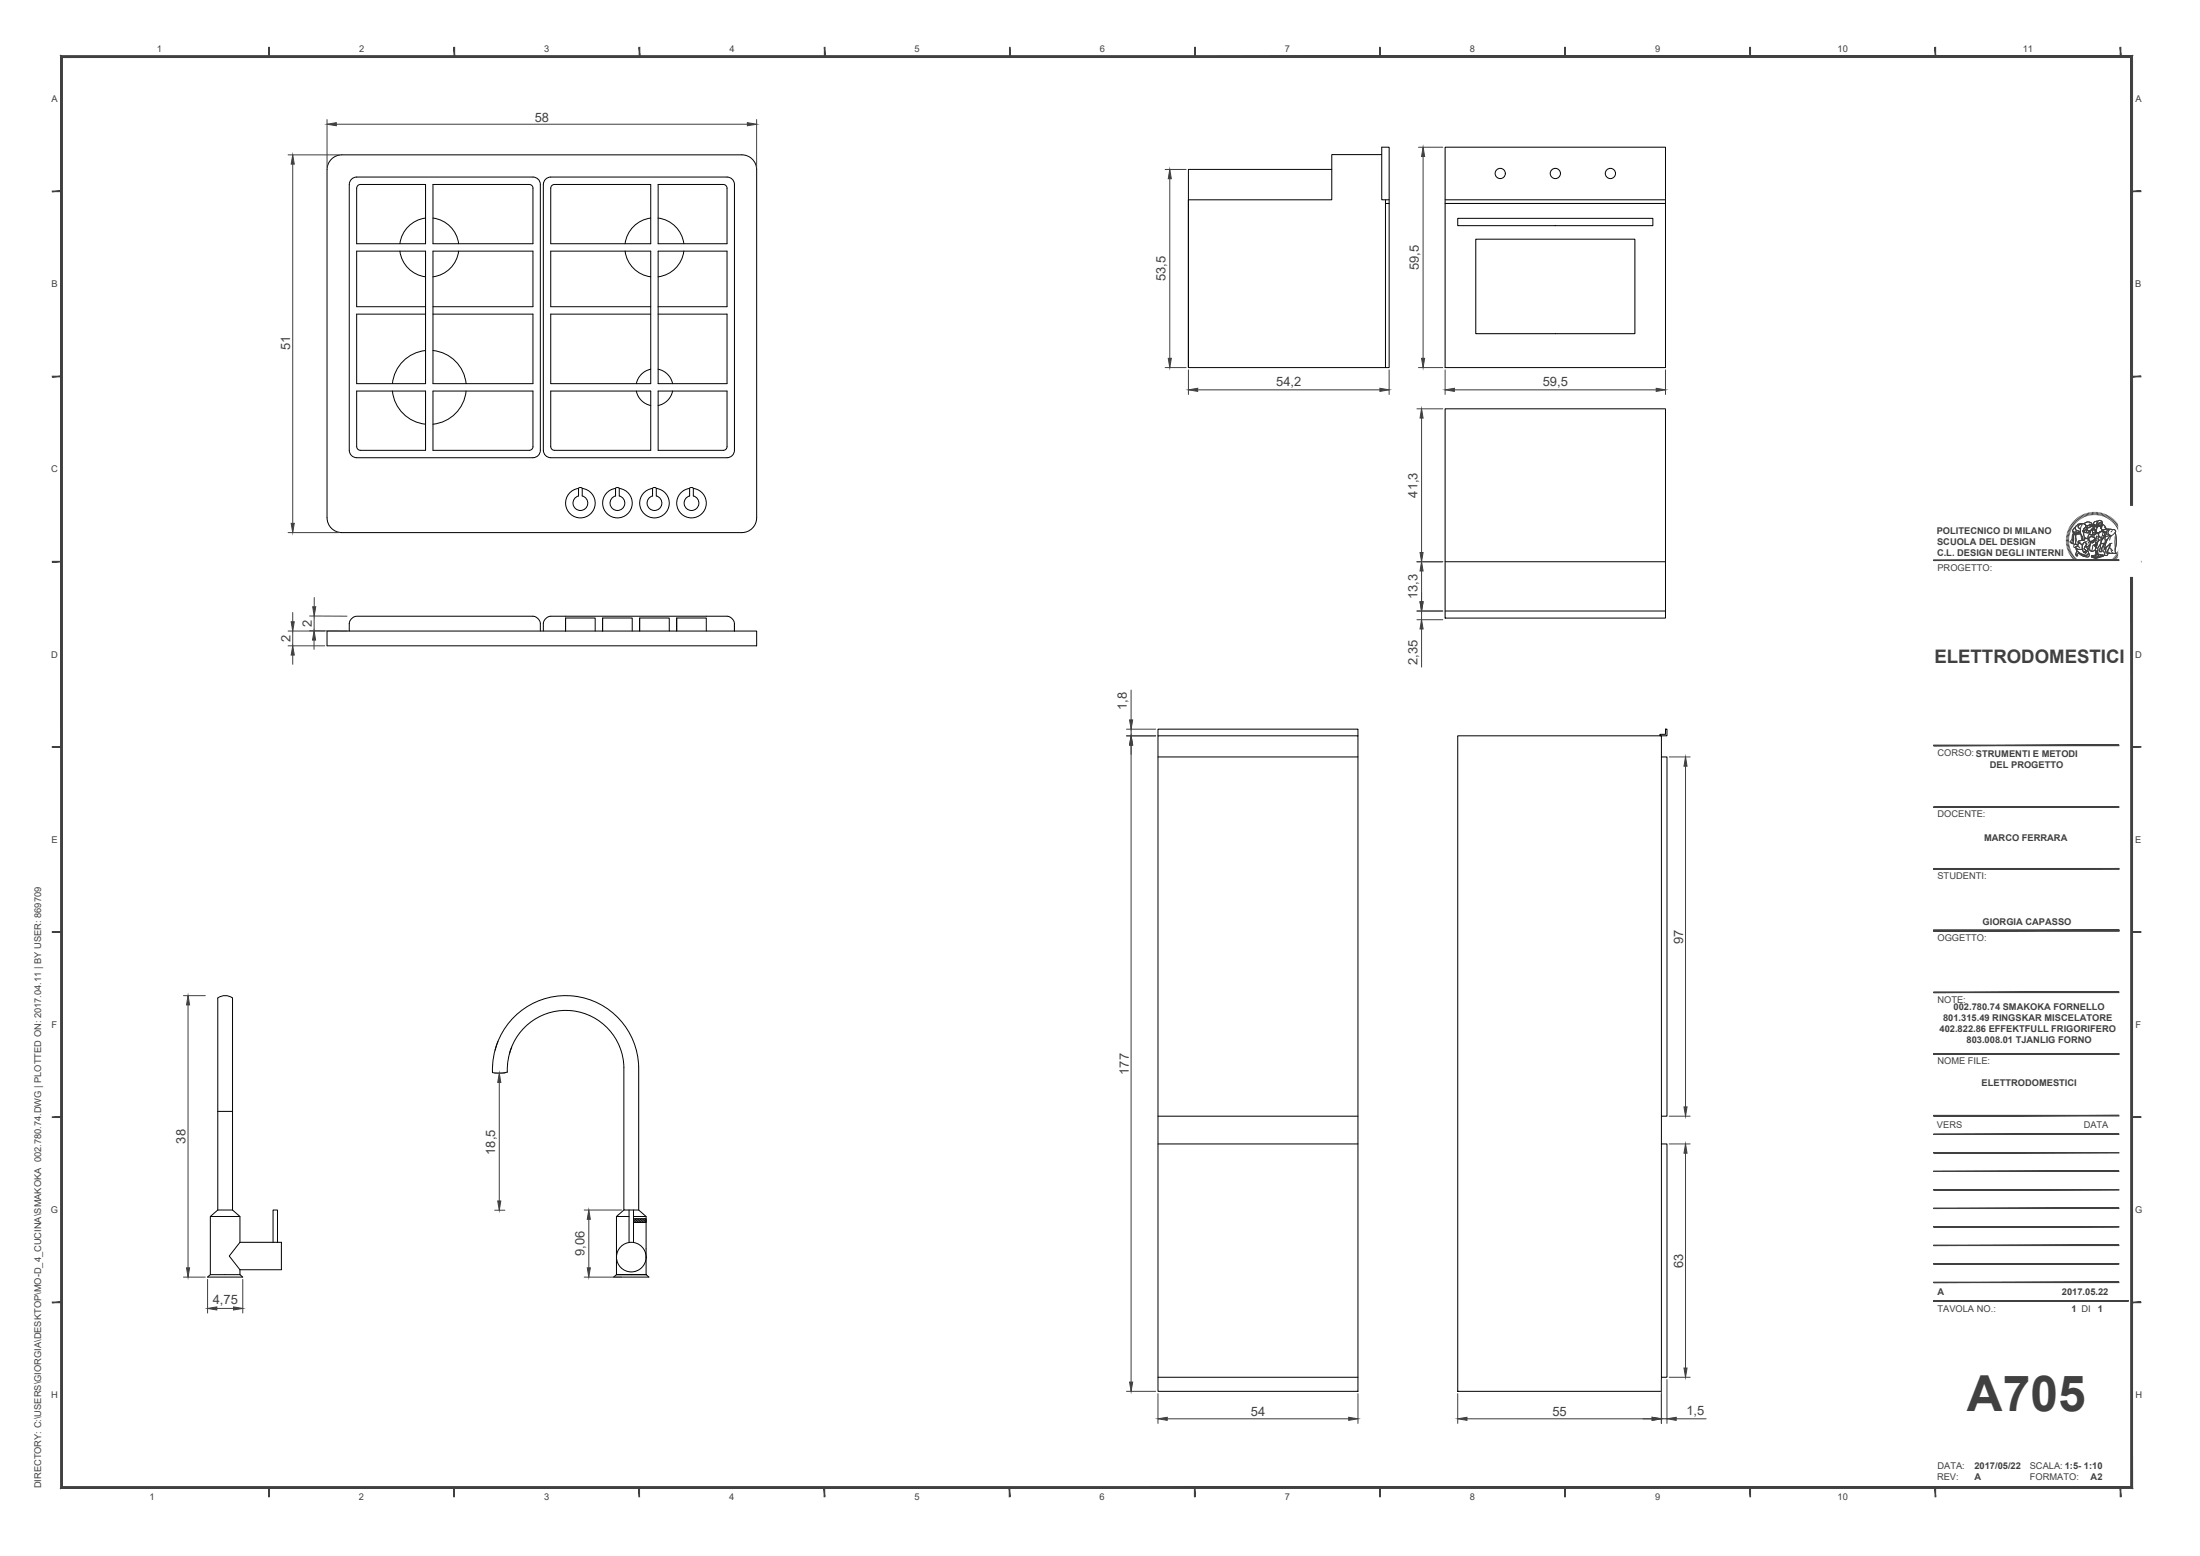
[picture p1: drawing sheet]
<svg xmlns="http://www.w3.org/2000/svg" width="594mm" height="420mm" viewBox="0 0 594 420" stroke-linecap="round" stroke-linejoin="round" font-family="sans-serif">
<!-- layer: 0 -->
<g fill="none" stroke="#000" stroke-width=".27">
<path d="M390.2 39.7h59.5v59.6h-59.5zM89.5 43a4 4 0 0 1 2.8-1.2h108a4 4 0 0 1 4 4v94a4 4 0 0 1-4 4h-108a4 4 0 0 1-4-4v-94a4 4 0 0 1 1.2-2.8zM94.9 48.4l.9-.5 .5-.1h47.6a1.99 1.99 0 0 1 2 2v71.8a2.01 2.01 0 0 1-2 2h-47.6a2.01 2.01 0 0 1-2-2v-71.8l.1-.5zM96.6 50.1l.7-.3h17.6v16h-18.6v-15zM114.9 58.9a8 8 0 0 0-6.9 6.9M116.9 58.9a8 8 0 0 1 7 6.9M116.9 49.8h26a1 1 0 0 1 1 1v15h-27zM146.7 49.8v71.8M146.7 49.8a1.99 1.99 0 0 1 2-2h47.6a1.99 1.99 0 0 1 2 2v71.8a2.01 2.01 0 0 1-2 2h-47.6a1.99 1.99 0 0 1-2-2M149 50.1l.7-.3h26v16h-27v-15zM175.7 58.9a8 8 0 0 0-6.9 6.9M177.7 49.8h17.6a1 1 0 0 1 1 1v15h-18.6z"/>
<path d="M177.7 58.9a8 8 0 0 1 7 6.9M320.9 54h38.7v-12.3h13.5v-2h2v59.6h-54.2zM359.6 45.7h-38.7v53.6M373.1 41.7v12.3h2M374.1 54v45.3M374.1 54.9h1M390.2 54h59.5M390.2 54.9h59.5M393.6 59h52.7v1.9h-52.7zM108 67.8a8 8 0 0 0 6.9 6.9M123.9 67.8a8 8 0 0 1-7 6.9M168.8 67.8a8 8 0 0 0 6.9 6.9"/>
<path d="M184.7 67.8a8 8 0 0 1-7 6.9M398.5 64.6h43v25.5h-43zM114.9 82.8h-18.6v-15h18.6v35.8h-18.6v-18.8h18.6M114.9 94.7a10 10 0 0 0-8.9 8.9M116.9 94.7a10 10 0 0 1 9 8.9M116.9 82.8h27v-15h-27v35.8h27v-18.8h-27M175.7 82.8h-27v-15h27v35.8h-27v-18.8h27M175.7 99.7a5 5 0 0 0-3.9 3.9M177.7 82.8h18.6v-15h-18.6v35.8h18.6v-18.8h-18.6M177.7 99.7a5 5 0 0 1 3.9 3.9M96.3 105.6h18.6v16h-17.6a1 1 0 0 1-1-1zM106 105.6a10 10 0 0 0 8.9 8.9"/>
<path d="M116.9 105.6h27v15a1 1 0 0 1-1 1h-26zM125.9 105.6a10 10 0 0 1-9 8.9M148.7 105.6h27v16h-26a1 1 0 0 1-1-1zM171.8 105.6a5 5 0 0 0 3.9 3.9M177.7 105.6h18.6v15a1 1 0 0 1-1 1h-17.6zM181.6 105.6a5 5 0 0 1-3.9 3.9M390.2 110.4h59.5v56.5h-59.5zM156.2 131.9a4 4 0 0 0-2.8 6.1 4 4 0 0 0 6.7 0 4 4 0 0 0-2.9-6.1M156.3 131.8l.4-.2 .5 .2v2.1a1.99 1.99 0 0 1 1.3 3 1.99 1.99 0 0 1-3.3 .1 1.99 1.99 0 0 1 1-3.1zM166.2 131.9a4 4 0 0 0-2.8 6.1 4 4 0 0 0 6.7 0 4 4 0 0 0-2.9-6.1M166.3 131.8l.4-.2 .5 .2v2.1a1.99 1.99 0 0 1 1.3 3 1.99 1.99 0 0 1-3.3 .1 1.99 1.99 0 0 1 1-3.1zM176.2 131.9a4 4 0 0 0-2.8 6.1 4 4 0 0 0 6.7 0 4 4 0 0 0-2.9-6.1"/>
<path d="M176.3 131.8l.4-.2 .5 .2v2.1a1.99 1.99 0 0 1 1.2 3 1.99 1.99 0 0 1-3.2 .1 1.99 1.99 0 0 1 1-3.1zM186.2 131.9a4 4 0 0 0-2.8 6.1 4 4 0 0 0 6.7 0 4 4 0 0 0-2.9-6.1M187.2 131.9l-.5-.3-.5 .2v2.1M187.2 131.9v2a1.99 1.99 0 0 1 1.2 3.1 1.99 1.99 0 0 1-3.3 0 1.99 1.99 0 0 1 1.1-3.1M390.2 151.7h59.5M88.3 170.4h116v4h-116zM94.3 170.4v-2a2.25 2.25 0 0 1 2-2h47.6a2.25 2.25 0 0 1 2 2v2M146.7 170.4v-2a2.25 2.25 0 0 1 2-2h47.6a2.25 2.25 0 0 1 2 2v2M152.7 166.9v3.5v-3.5h8v3.5M162.7 166.9v3.5v-3.5h8v3.5M172.7 166.9v3.5v-3.5h8v3.5M182.7 166.9v3.5v-3.5h8v3.5"/>
<path d="M390.2 165h59.5M312.7 198.7h54v177h-54zM393.6 198.7h55v177h-55zM312.7 204.4h54M133.7 283.6a19.7 19.7 0 0 1 21.3-14.6 19.7 19.7 0 0 1 17.5 19.1v38.6M134.5 281.2a20.5 20.5 0 0 0-1.5 8.4l2.3 .2 1.7-.3a16.4 16.4 0 0 1 1.2-6.8M137.5 284.6a15.7 15.7 0 0 1 17.1-11.7 15.7 15.7 0 0 1 13.9 15.3v38.5h4l2 1.8M58.8 300.1h4M312.7 301.4h54M312.7 308.9h54M58.8 326.7v-57.2a3.4 3.4 0 0 1 4 0v57.2M58.8 326.7l-2 1.8"/>
<path d="M58.8 326.7h4M62.8 326.7l2 1.8M64.8 335.5v-7h-8v15.7l-.7 .6h9.4l-.7-.6M64.8 335.5l-2.9 3.7 2.9 3.7M64.8 335.5h11.2v7.4h-11.2M73.7 335.5v-8.8h1.2v8.8M168.5 326.7l-2 1.8M169.9 328.5h-3.4v15.7l-.8 .6h9.5l-.7-.6v-15.7h-3.4M169.9 326.7v8.8M171.1 329.1h3.4v1h-3.4M171.1 326.7v8.8M56.8 344.2h8"/>
<path d="M64.8 342.9v1.3M166.5 344.2h8zM312.7 371.9h54"/>
<circle cx="405.1" cy="46.8" r="1.38"/>
<circle cx="420" cy="46.8" r="1.38"/>
<circle cx="434.9" cy="46.8" r="1.38"/>
<circle cx="170.5" cy="339.5" r="4"/>
</g>
<!-- layer: costr -->
<path d="M171.1 329.7l.4 .4M171.1 329.2l.8 .9M171.4 329.1l1 1M171.8 329.1l1 1M172.3 329.1l1 1M172.7 329.1l1 1M173.2 329.1l1 1M173.6 329.1l.9 .8M174.1 329.1l.4 .4" fill="none" stroke="#000" stroke-width=".27"/>
<!-- layer: Layer1 -->
<path d="M312.7 198.7v-1.8h54v1.8M448.2 198.3h1.5v-1.4h.4v1.8h-1.9zM448.6 204.4h1.5v97h-1.5M448.6 308.9h1.5v63h-1.5" fill="none" stroke="#000" stroke-width=".27"/>
<!-- layer: G-ANNO-TTLB -->
<g fill="#404040" stroke="#404040" stroke-width=".27">
<path d="M422.5 12.8l.2 2.5v-2.5zM422.5 12.8l.2 2.5h-.2z"/>
<path d="M16.4 15l.5 386.4v-385.9zM16.4 15l.5 386.4-.5 .5zM16.9 401.4l-.5 .5 559-.5zM16.4 401.9l559-.5 .5 .5zM575.4 15.5v385.9l.5 .5zM575.4 15.5l.5-.5v386.9zM16.9 15.5h558.5l.5-.5zM16.4 15h559.5l-559 .5z"/>
<path d="M372.5 12.8l.2 2.5v-2.5zM372.5 12.8l.2 2.5h-.2z"/>
<path d="M472.5 12.8l.2 2.5v-2.5zM472.5 12.8l.2 2.5h-.2z"/>
<path d="M522.5 12.8l.2 2.5v-2.5zM522.5 12.8l.2 2.5h-.2z"/>
<path d="M14.1 101.8h2.5v-.2zM14.1 101.6h2.5l-2.5 .2z"/>
<path d="M14.1 51.8h2.5v-.2zM14.1 51.6h2.5l-2.5 .2z"/>
<path d="M14.1 201.8h2.5v-.2zM14.1 201.6h2.5l-2.5 .2z"/>
<path d="M14.1 251.8h2.5v-.2zM14.1 251.6h2.5l-2.5 .2z"/>
<path d="M14.1 301.8h2.5v-.2zM14.1 301.6h2.5l-2.5 .2z"/>
<path d="M14.1 351.8h2.5v-.2zM14.1 351.6h2.5l-2.5 .2z"/>
<path d="M14.1 151.8h2.5v-.2zM14.1 151.6h2.5l-2.5 .2z"/>
<path d="M322.6 12.8l.2 2.5v-2.5zM322.6 12.8l.2 2.5h-.2z"/>
<path d="M272.6 12.8l.2 2.5v-2.5zM272.6 12.8l.2 2.5h-.2z"/>
<path d="M222.6 12.8l.2 2.5v-2.5zM222.6 12.8l.2 2.5h-.2z"/>
<path d="M172.6 12.8l.2 2.5v-2.5zM172.6 12.8l.2 2.5h-.2z"/>
<path d="M122.6 12.8l.2 2.5v-2.5zM122.6 12.8l.2 2.5h-.2z"/>
<path d="M72.6 12.8l.2 2.5v-2.5zM72.6 12.8l.2 2.5h-.2z"/>
<path d="M422.5 401.7l.2 2.5v-2.5zM422.5 401.7l.2 2.5h-.2z"/>
<path d="M372.5 401.7l.2 2.5v-2.5zM372.5 401.7l.2 2.5h-.2z"/>
<path d="M472.5 401.7l.2 2.5v-2.5zM472.5 401.7l.2 2.5h-.2z"/>
<path d="M522.5 401.7l.2 2.5v-2.5zM522.5 401.7l.2 2.5h-.2z"/>
<path d="M322.5 401.7l.2 2.5v-2.5zM322.5 401.7l.2 2.5h-.2z"/>
<path d="M272.5 401.7l.2 2.5v-2.5zM272.5 401.7l.2 2.5h-.2z"/>
<path d="M222.5 401.7l.2 2.5v-2.5zM222.5 401.7l.2 2.5h-.2z"/>
<path d="M172.5 401.7l.2 2.5v-2.5zM172.5 401.7l.2 2.5h-.2z"/>
<path d="M122.5 401.7l.2 2.5v-2.5zM122.5 401.7l.2 2.5h-.2z"/>
<path d="M72.5 401.7l.2 2.5v-2.5zM72.5 401.7l.2 2.5h-.2z"/>
<path d="M572.5 12.8l.2 2.5v-2.5zM572.5 12.8l.2 2.5h-.2z"/>
<path d="M572.5 401.7l.2 2.5v-2.5zM572.5 401.7l.2 2.5h-.2z"/>
<path d="M575.6 101.6v.2l2.5-.2zM575.6 101.8l2.5-.2v.2z"/>
<path d="M575.6 51.6v.2l2.5-.2zM575.6 51.8l2.5-.2v.2z"/>
<path d="M575.6 201.6v.2l2.5-.2zM575.6 201.8l2.5-.2v.2z"/>
<path d="M575.6 251.6v.2l2.5-.2zM575.6 251.8l2.5-.2v.2z"/>
<path d="M575.6 301.6v.2l2.5-.2zM575.6 301.8l2.5-.2v.2z"/>
<path d="M575.6 351.6v.2l2.5-.2zM575.6 351.8l2.5-.2v.2z"/>
<path d="M575.6 151.6v.2l2.5-.2zM575.6 151.8l2.5-.2v.2z"/>
<path d="M572.2 351.4h2.5v-.2zM572.2 351.2h2.5l-2.5 .2z"/>
<path d="M522.2 351.2v.2l50-.2zM522.2 351.4l50-.2v.2z"/>
<path d="M522.2 351.2v.2l50-.2zM522.2 351.4l50-.2v.2z"/>
<path d="M522.2 346.2h50zM522.2 346.3l50-.1z"/>
<path d="M522.2 341.2h50zM522.2 341.3l50-.1z"/>
<path d="M522.2 336.2h50zM522.2 336.3l50-.1z"/>
<path d="M522.2 331.2h50zM522.2 331.3l50-.1z"/>
<path d="M522.2 326.2h50zM522.2 326.3l50-.1z"/>
<path d="M522.2 321.2h50zM522.2 321.3l50-.1z"/>
<path d="M522.2 316.2h50zM522.2 316.3l50-.1z"/>
<path d="M522.2 311.2h50zM522.2 311.3l50-.1z"/>
<path d="M522.2 218h50v-.2zM522.2 217.8h50l-50 .2z"/>
<path d="M522.2 234.7h50v-.2zM522.2 234.5h50l-50 .2z"/>
<path d="M522.2 234.5v.2l50-.2zM522.2 234.7l50-.2v.2z"/>
<path d="M522.2 251.2v.2l50-.2zM522.2 251.4l50-.2v.2z"/>
<path d="M522.2 151.4h50v-.2zM522.2 151.2h50l-50 .2z"/>
<path d="M522.2 251.2v.2l50-.2zM522.2 251.4l50-.2v.2z"/>
<path d="M522.2 267.9v.1l50-.1zM522.2 268l50-.1v.1z"/>
<path d="M522.2 251.2v.2l50-.2zM522.2 251.4l50-.2v.2z"/>
<path d="M522.2 251.2v.2l50-.2zM522.2 251.4l50-.2v.2z"/>
<path d="M522.2 201.4h50v-.2zM522.2 201.2h50l-50 .2z"/>
<path d="M522.2 284.5v.2l50-.2zM522.2 284.7l50-.2v.2z"/>
<path d="M522.2 284.5v.2l50-.2zM522.2 284.7l50-.2v.2z"/>
<path d="M522.2 306.2h50zM522.2 306.3l50-.1z"/>
<path d="M522.2 301.2v.2l50-.2zM522.2 301.4l50-.2v.2z"/>
<path d="M572.2 351.4h2.5v-.2zM572.2 351.2h2.5l-2.5 .2z"/>
</g>
<!-- layer: G-ANNO-LOGO -->
<g fill="none" stroke="#404040" stroke-width=".27">
<path d="M561.1 139.8l.4 .6M561.4 139.6l.3 .6M561.7 139.4l.3 .6M562 139.2l.3 .6M562.3 139.1l.3 .6M562.6 138.9l.3 .6M562.9 138.8l.3 .6M563.3 138.7l.2 .6M563.6 138.6l.2 .6M564 138.5l.1 .7M564.3 138.4l.1 .7M564.7 138.4l.1 .6"/>
<path d="M565 138.3l.1 .7M565.4 138.3v.7M565.7 138.3v.7M566.1 138.3v.7M566.5 138.4l-.1 .6M566.8 138.4l-.1 .7M567.2 138.5l-.2 .6M567.5 138.6l-.2 .6M567.8 138.6l-.1 .7M568.2 138.8l-.2 .6M568.5 138.9l-.2 .6M568.8 139l-.2 .6"/>
<path d="M569.2 139.2l-.4 .6M569.5 139.4l-.4 .6M569.8 139.5l-.4 .6M570.1 139.8l-.4 .5M570.4 140l-.5 .5M557.9 146h.7M558 145.6h.6M558 145.2l.7 .1M558 144.9l.7 .1M558.1 144.5l.7 .2M558.2 144.2l.6 .1M558.3 143.8l.6 .2"/>
<path d="M558.4 143.5l.6 .2M558.5 143.2l.6 .2M558.6 142.8l.6 .3M558.6 146.3h-.6M558.7 146.6l-.7 .1M558.7 146.9l-.7 .1M558.7 147.2l-.6 .2M558.8 142.5l.6 .3M558.8 147.6l-.7 .1M558.9 147.9l-.7 .2M558.9 142.2l.6 .3M559 148.2l-.7 .2"/>
<path d="M559.1 148.5l-.6 .2M559.1 141.9l.6 .3M559.2 148.8l-.6 .3M559.3 141.6l.6 .4M559.4 149.1l-.6 .3M559.5 149.4l-.6 .3M559.5 141.3l.6 .4M559.7 149.7l-.6 .3M559.8 141l.5 .5M559.9 143.6l1.3 .3 .6-.4 .1 .6h-1.8l-.2-.1zM559.9 143.6v.4M559.9 149.9l-.6 .4"/>
<path d="M560 140.8l.5 .4M560 144.1l-.3 .6-.1 1.3-.3 .6 .4 .2M560 150.2l-.5 .4M560.2 142.5l.3-.2 .1 .8 1.1 .4-.5 .4-1.3-.3-.2-.4zM560.2 140.5l.5 .5M560.2 150.4l-.5 .5M560.3 144.1l.4 .1-.2 .5v2.2l-.3 .1-.5-.3 .2-.7v-1.2zM560.3 144.1l-.3 .6-.1 1.4-.2 .7 .7 .2M560.4 142.3l-.7 .9 .2 .4 1.3 .3 .5-.4M560.5 150.7l-.5 .4M560.5 140.3l.5 .5M560.5 147.7l.1 .3 .5 .3 1.2-.1"/>
<path d="M560.6 142.1l.6-.5 1.3-.2-.9 .2-.4 .5 .2 .5 .4 .2-.1 .7-1.1-.4-.2-.2zM560.6 148.1l.7 .3 1-.2 .1 .5 .3 .3v.2l.2-.2 .3 .4-.2-.5 .3 .4-.1-.5 .4 .1-.8-.6 .3-.8 .4 .2 .4 1.7-.3 .5-.9-.1-1.5-.7-.5-.5zM560.6 148.1l.1 .5 .8 .7 1.9 .9M560.7 150.9l-.5 .5M560.7 144.2l1.2-.1 .5 1.2v.5l-1.2 .4v.4l.2 .1-.4 .5-.4-.2-.1-.4v-1.9zM560.7 144.2l-.2 .6v2.2M560.8 140l.4 .6M560.8 148.7l.8 .7 1.4 .5h.7l.3-.6 .2 .8-.5 .3-1-.2-1.4-.8-.5 .4 .3 .1-.1 .2h-.3l-.2-.4zM560.8 148.7l-.3 .9 .3 .5 .3-.2-.2-.2 .4-.3 1.3 .8 1.2 .2 .4-.3-.2-.8M560.9 151.1l-.4 .6M561 147.2l-.7-.2-.3 .3v.4l.3 .1 .5-.3h.4l.5 .5M561.2 151.4l-.5 .5"/>
<path d="M561.2 146.9l.4-.3 .7 .6v1.1l-1.1 .1-.6-.3-.1-.4 .7-.2-.2-.3zM561.2 146.2l1.2-.4 .3 .1 .2-.4 .5-.1 .7 .3 .4 1.1-.3 .5-.8 .4-.3-.2 .4-.4-.1-.4-.6-.3-.5 .8-.6-.6h-.5zM561.4 151.6l-.4 .5M561.4 141.7l1.1-.3 .7 .5-.1 .5-.7 1 .4 1.6 .6 .4-.5 .1-.2 .4-.3-.2v-.4l-.5-1.2-.1-1.3-.6-.5zM561.5 146.5l.8 .7M561.6 146.6l-.5 .4 .1 .5M561.7 143.5l-1.1-.4-.2-.2 .1-.7 .9-.7h1.5l.3 .7-.8 1.2 .4 1.6 .6 .4-.5 .1M561.7 151.8l-.4 .5M561.9 144.1h-2.1l-.3 1.5-.5 .7 .3 .3M562 151.9l-.4 .6M562 144.5l.2 1.4M562.2 141.7l-.4 1v1.3l.6 1.3v.5l.4 .1 .1-.4"/>
<path d="M562.2 152.1l-.3 .6M562.4 145.8l-1.1 .3-.1 .5 .2 .1M562.5 141.4l-.8 .2-.5 .4v.4l.6 .4M562.5 152.2l-.3 .7M562.7 146.6l.2-.1 .6 .4-.7 1.3 .8 .7-.4-.1 .1 .5-.3-.4 .2 .5-.3-.4-.3 .2 .1-.2-.4-.6v-1zM562.7 146.5l.4 .1 .4 .3-.7 1.4 .8 .6-.4-.1 .1 .5-.3-.4 .2 .5-.3-.4-.2 .2v-.2l-.4-.6v-1.1zM562.7 143.3l.8-.3 .3 .2-.4 .2 .2 .4-.7-.1zM562.7 142.7l1-.3-.1 .5-1.2 .5zM562.8 143.3l.2 .4 .6 .1M562.8 152.4l-.2 .6M562.9 141.5l.8-.6 .9 .2 .3 .4-.1 .3-.5-.3-.4 .5-.7-.2M563 141.2l.5-.3h.6l.6 .3 .3 .4-.3 .2-.4-.3v.2l-.7 .3-.7-.5z"/>
<path d="M563.1 152.5l-.2 .6M563.2 141.8l.6 .2 .6-.5 .3 .3-.2 .5-.4 .2-.5-.1-.5 .1zM563.4 145.4l.6 .2 .4 .6 .1 .7-.4 .4M563.4 152.6l-.2 .7M563.5 143.3h.8l-.5 .6-.4-.2zM563.5 147.7l.5 1.6-.3 .5-.7 .1M563.5 143l.3 .2M563.6 142.7l-.1 .2-1 .5M563.6 146.3l-.8 .1M563.7 142.4l-.4 .5M563.7 152.7l-.1 .7M563.8 145.9l.7 .6"/>
<path d="M563.9 143.3h-.4l-.1 .4 .5 .2 .2-.5 .2-.1-.6 .1M563.9 146.4l.2 .5-.1 .5-.5 .3-.4-.2M564 145.6v-.3l.5-.4 1.1 .3 .2 .6h-.4l-1 .4M564 148.2l.8 .7M564 145.3l.6-.4 .6 .1 .4 .2 .3 .5-1.6 .7-.4-.9zM564.1 152.8l-.2 .6M564.2 142.3v.1M564.3 141.9l.1 .1M564.3 144.2l-.4 .6-.1 .7M564.3 147.6v.9M564.3 142h.1M564.4 152.9l-.1 .6"/>
<path d="M564.4 146.2l1.2-.3-.2 .4-.4 .3-.5-.2zM564.4 146.2l.6 .4 .4-.3 .5-.7-.3-.5-1.1-.2-.5 .7-.2-.1 .2-1.1 .3-.2 .2 .2h1.1l.5-.4v-.3l.6 .2 .1 1-.3 .5 .2 .6-.3 .5-.4 .2-.2 .5h-.4l.3 .3 .3-.1-.1 .4 .2-.2-.3 1.1-1 .2-.9-.7 .4-.6 .2-1.1M564.4 147l-.2 .9-.5 .5M564.5 146.4h.1M564.6 142.1l.9-.2 .2 .4-.4 .1zM564.7 143l.5-.3 .4 .1 .5 1.2-.4 .1 .1-.9-.6-.4-.3 .3 .2 1.3h-.6l-.3-.3zM564.7 141.8l-.2 .5-.4 .2-.5-.1-.5 .1M564.7 152.9l-.1 .7M564.8 150.1l2-.4 1.1 .2-2 .6zM564.8 150.1l1.1 .4v.3l-1.1-.4zM565 142.9l.4-.1 .4 .4v.9l-.2 .3h-.5l-.2-1.2zM565 152.9v.7"/>
<path d="M565.1 141.9l.1-.3h.4l.4 .4-.3 .3M565.1 146.4h.1M565.1 147.3l-.3 1.6 1-.2M565.1 141.7l.5-.1 .4 .5-.3 .2-.2-.4h-.4zM565.2 146l.1 .1M565.2 146.3l.1 .1M565.3 146.1h-.1M565.3 143.1v.1M565.4 143.1l-.2 .1M565.4 152.9l-.1 .7M565.5 142.1l-.4-.2-.5 .2 .7 .3 .4-.1-.3-.4 .1 .3M565.5 147.1l.3 .1 .2-.5 .4-.2-.4 1.3v-.4l-.3 .1z"/>
<path d="M565.5 144.4v.7M565.6 145.9l-.2 .4-.4 .3-.4-.3M565.6 143l.2 .2-.1 .1M565.7 153v.6M565.7 143.1l-.3-.3-.4 .1 .2 1.1-.2 .5-.5-.1-.3-.3 .7-1.3 .5-.1 .4 .3 .3 1-.3 .2-.1-.4M565.8 143.4l-.2 .1M565.8 143.3v.5h-.7M565.8 144.1l-.2 .3h-.5M565.9 150.5l2-.6v.3l-2 .6zM565.9 150.5v.3M565.9 142.2l.2-.1 .1 .4-.2 .8M566 146.7h.1"/>
<path d="M566 147.3l-.1 .5 .2-.2M566 146.7l-.2 .5h-.4l.3 .3 .2-.1M566 152.9v.7M566 141.7l.1 .4M566.1 143.7l-.2-.4 .3-.5v-.6h-.3v-.4l-.5-.2-.1-.3 .3-.4 .7-.2 .2 .1-.3 .7 .1 .8h.2v-.5l.3 .3 .5-.1-.1 .7 .2-.2 .4 .7-1.1 .7M566.1 147l-.1 .3-.1-.2M566.1 144.7l-.1 1.4M566.1 143.9l.5 .3M566.2 148.7h.2l.2 1-.3-.5-.4 .7zM566.3 145.9l-.4 .4v.4M566.3 152.9l.1 .7M566.4 146.5l-.4 .2"/>
<path d="M566.4 144.8l-.4 .8M566.5 140.8l-.9 .1-.3 .6M566.5 140.8l.7-.3 .5 .6v.8l-.4 .8v-.7l.2-.4-.2-.6-.6 .3-.2 1h-.2l-.1-.8zM566.5 140.8l.6-.3 .4 .2 .2 .4v.8l-.4 .8v-.7l.2-.4-.2-.6-.6 .3-.2 1h-.2l-.1-.8zM566.6 141.8l.2 .3 .5-.1M566.7 152.9l.1 .7M566.7 143.9l1-.4 .9 .2 .2 .4-.2 .5-.7 .7-.5 .1-.6-.6zM566.7 141.5l.2 .1M566.7 141.3l.6-.3 .2 .6-.2 .4h-.6l-.2-.2zM566.7 145.9l.9-.1-.5 1.2-.6 .9v.8h-.3l-.2 .6-.2-1zM566.7 145.9l-.9 2.5 .2 .9 .4-.6 .2 1.4-.3-.9-.4 1 .1-.9M566.8 142h.1"/>
<path d="M566.8 144.9l-.3 .5 .2 .5 1-.2 .4-.6M566.8 141.6h.1M566.9 141.9h.1M567 152.8l.1 .7M567.2 141.7l.2 .1M567.2 141.7v.1M567.2 146.8h.4a.33 .33 0 0 1 .4 .1 .33 .33 0 0 1-.1 .5l-.4 .7 .2 .8h-.7zM567.3 152.7l.2 .7M567.4 142.5l.4 .7M567.5 145h.1M567.5 143.4l1.1-.5h.8l-.7 .9zM567.6 145.8l-.4 1.2-.7 .9-.1 .9"/>
<path d="M567.6 152.7l.2 .6M567.7 144.9l-.4 .1M567.7 141.5l.6 .5 .6 .9-1.1 .3-.2-.2-.2-.5zM567.7 141.6l.6 .4 .3 .6M567.7 145.3h-.1M567.9 152.6l.2 .6M567.9 149.9v.3l-2 .6-1.1-.4v-.3l1.1 .4 2-.6a6.2 6.2 0 0 0-3.1 .2M568 146.8l-.5 1.3 .2 .7-.3 .2-.5-.2 .3-1.9M568.2 144.9h.3l-.1 1.8-.8 .1a.26 .26 0 0 1-.4-.1 .26 .26 0 0 1 .2-.4zM568.2 152.4l.3 .7M568.3 144.6l-.1 .4M568.3 143.6l.3 .1 .2 .4"/>
<path d="M568.3 142.4l.5 .5M568.4 146.7l-1.2 .2M568.4 148.1l-.1 .2 .3 .2M568.5 152.3l.3 .6M568.5 144.9l-.1 1.7-.5 1.4 .2 1.1 .2 .2M568.7 147.8l1.1-1-.2 1.1-.6 1.1 .2 .8-.4 .2h-.5v-.2zM568.7 143.8l.3-.6 .5-.3 1.5 .1 .3 .5-.3 .5-1 .8-.6-.2-.6-.5M568.8 144.1l-1 1.3-.5-.1-.5-.4-.1-.7 .4-.5 .6-.1 .2 .3-.2 .7 .2 .1 .5-.4-.1-.6-.6-.2h-.5l-.5 .4v.5M568.8 152.2l.3 .6M568.8 145.6v.6M569.1 152l.3 .6M569.2 144.8l-.9 .1"/>
<path d="M569.3 149l.6 .4M569.4 151.9l.3 .5M569.5 142.9h-1.1l-.9 .5M569.6 151.7l.4 .5M569.7 147.8l.8 .9M569.7 143h1.1l.5 .4-.2 .5 .4 1.3v1.7l-.4 1.7 .3 .8h-2.4v-.4l.6-1.1 .2-1.1-1.5 1.4 .3-1.5 .7-1.4a.69 .69 0 0 1 .8-.6l-.9-.7zM569.7 144.8l-.9 1.6-.5 1.8 1.5-1.3 .5-.2M569.7 142.9l-.4 .6-.1 .5 .3 .4 .7 .3M569.8 146.8l-.2 .9-.6 1.3 .2 .8-.3 .2-.6-.2 .4-2M569.9 151.5l.4 .5M569.9 144.8l-.2 1M570 148.3l.3 .8 .4 .3"/>
<path d="M570.2 151.3l.4 .5M570.3 143.3l-.3 .3M570.4 151.1l.5 .4M570.6 150.8l.5 .5M570.6 140.2l-.4 .5M570.8 150.6l.6 .4M570.9 140.4l-.5 .5M571.1 150.3l.5 .5M571.1 145l.1 3.3M571.2 140.7l-.5 .5M571.2 143.9l.3 2.4-.3 2.4 .2 .7h-2.4M571.2 150.1l.6 .4"/>
<path d="M571.4 141l-.5 .4M571.4 149.8l.6 .4M571.6 149.5l.6 .4M571.6 141.2l-.5 .5M571.8 149.2l.6 .4M571.8 141.5l-.5 .4M571.9 149l.6 .2M572 141.8l-.5 .4M572.1 148.7l.6 .2M572.2 148.4l.6 .2M572.2 142.1l-.6 .4M572.3 148l.6 .2"/>
<path d="M572.4 147.7l.6 .2M572.4 142.4l-.6 .3M572.4 147.4l.7 .2M572.5 147.1l.7 .1M572.5 146.8l.7 .1M572.6 142.7l-.7 .3M572.6 146.4l.6 .1M572.6 146.2h.7M572.7 143.1l-.6 .2M572.8 143.4l-.6 .2M572.9 143.7l-.6 .3M573 144.1l-.6 .2"/>
<path d="M573.1 144.4l-.7 .2M573.2 144.8l-.7 .1M573.2 145.1l-.6 .1M573.2 145.5h-.6M573.3 145.9h-.7"/>
</g>
<!-- layer: G-ANNO-TTLB -->
<g fill="#fff" stroke="#fff" stroke-width=".27">
<path d="M547.2 151.3l30.7 4.3-5.7-4.3zM547.2 151.3l30.7 4.3h-30.7z"/>
<path d="M572.2 136.8h5.7l-5.7 14.5zM577.9 136.8l-5.7 14.5 5.7 4.3z"/>
</g>
<path d="M547.2 151.3h25v-14.5h5.7v18.8h-30.7z" fill="none" stroke="#fff" stroke-width=".27"/>
<!-- layer: G-ANNO-TEXT -->
<g fill="none" stroke="#404040" stroke-width=".27">
<path d="M88.3 32.3v12.9M90.8 33.5h111M204.3 32.3v12.9M383 39.8h6.6M77.8 41.8h13.9M79.1 44.3v97M314.6 45.8h5.7M315.9 48.3v48.5M384.3 42.3v54.5M314.6 99.3h5.7M320.9 99.9v6.6M375.1 99.9v6.6"/>
<path d="M383 99.3h6.6M390.2 99.9v6.6M449.7 99.9v6.6M323.4 105.3h49.2M382.6 110.4h7M383.9 112.9v36.3M392.7 105.3h54.5M77.8 143.8h13.9M382.6 151.7h7M383.9 154.2v8.3M77.8 174.4h9.9M77.8 170.4h9.9"/>
<path d="M79.1 165.4v2.5M79.1 170.4v4M79.1 176.9v2.5M83.6 170.3l10.1 .1M83.6 166.3l10.1 .1M84.8 172.8v2.5M84.8 166.3v4M84.9 161.3v2.5M382.6 165h7M382.6 167.3h7M383.9 165v2.3M383.9 169.8v10.3"/>
<path d="M304.2 198.7h7.9M304.2 196.9h7.9M305.4 186.3v8.1M305.4 196.9v1.8M305.4 201.2v172M450.8 204.4h5.6M455.2 206.9v92M49.5 268.9h5.9M50.8 271.4v70.9M133.6 289.8h2.7M134.8 292.3v32M450.8 301.4h5.6"/>
<path d="M450.8 308.9h5.6M455.2 311.4v58M133.6 326.8h2.7M157.7 326.7h10.1M159 329.2v13.1M49.5 344.9h5.9M56.1 345.5v9.1M58.6 353.3h4.4M65.6 345.5v9.1M157.7 344.9h10.1M304.2 375.7h7.9M312.7 376.3v8.1"/>
<path d="M366.7 376.3v8.1M393.6 376.3v8.1M448.6 372.5v11.9M450.1 372.5v11.9M450.8 371.9h5.6M315.2 383.1h49M396.1 383.1h50M448.6 383.1h1.5M452.6 383.1h8.1"/>
</g>
<g fill="#404040" stroke="#404040" stroke-width=".27">
<path d="M305 373.2h.9l-.5 2.5z"/>
<path d="M305.4 198.7l.5 2.5h-.9z"/>
<path d="M305 194.4h.9l-.5 2.5z"/>
<path d="M312.7 383.1l2.5-.4v.8z"/>
<path d="M364.2 382.7l2.5 .4-2.5 .4z"/>
<path d="M393.6 383.1l2.5-.4v.8z"/>
<path d="M446.1 382.7l2.5 .4-2.5 .4z"/>
<path d="M450.1 383.1l2.5-.4v.8z"/>
<path d="M455.2 204.4l.4 2.5h-.9z"/>
<path d="M454.7 298.9h.9l-.4 2.5z"/>
<path d="M455.2 308.9l.4 2.5h-.9z"/>
<path d="M454.7 369.4h.9l-.4 2.5z"/>
<path d="M315.9 45.8l.4 2.5h-.8z"/>
<path d="M315.5 96.8h.8l-.4 2.5z"/>
<path d="M320.9 105.3l2.5-.5v.9z"/>
<path d="M372.6 104.8l2.5 .5-2.5 .4z"/>
<path d="M390.2 105.3l2.5-.5v.9z"/>
<path d="M447.2 104.8l2.5 .5-2.5 .4z"/>
<path d="M384.3 39.8l.4 2.5h-.8z"/>
<path d="M383.9 96.8h.8l-.4 2.5z"/>
<path d="M383.9 110.4l.4 2.5h-.8z"/>
<path d="M383.5 149.2h.8l-.4 2.5z"/>
<path d="M383.9 151.7l.4 2.5h-.8z"/>
<path d="M383.5 162.5h.8l-.4 2.5z"/>
<path d="M383.9 167.3l.4 2.5h-.8z"/>
<path d="M79.1 41.8l.4 2.5h-.9z"/>
<path d="M78.6 141.3h.9l-.4 2.5z"/>
<path d="M88.3 33.5l2.5-.4v.9z"/>
<path d="M201.8 33.1l2.5 .4-2.5 .5z"/>
<path d="M79.1 174.4l.4 2.5h-.9z"/>
<path d="M78.6 167.9h.9l-.4 2.5z"/>
<path d="M84.8 170.3l.4 2.5h-.8z"/>
<path d="M84.4 163.8h.9l-.5 2.5z"/>
<path d="M50.4 342.3h.8l-.4 2.6z"/>
<path d="M50.8 268.9l.4 2.5h-.8z"/>
<path d="M56.1 353.3l2.5-.4v.8z"/>
<path d="M63 352.9l2.6 .4-2.6 .4z"/>
<path d="M134.8 289.8l.4 2.5h-.8z"/>
<path d="M134.4 324.3h.8l-.4 2.5z"/>
<path d="M159 326.7l.4 2.5h-.8z"/>
<path d="M158.6 342.3h.8l-.4 2.6z"/>
</g>
<text font-size="13.4" fill="#404040" x="531.1" y="381.1">A705</text>
<text font-size="5" fill="#404040" x="522.4" y="179">ELETTRODOMESTICI</text>
<g font-size="3.5" fill="#404040">
<text x="144.4" y="32.9">58</text>
<text x="314.8" y="75.9" transform="rotate(-90 314.8 75.9)">53,5</text>
<text x="383.2" y="72.9" transform="rotate(-90 383.2 72.9)">59,5</text>
<text x="78.4" y="94.5" transform="rotate(-90 78.4 94.5)">51</text>
<text x="344.6" y="104.1">54,2</text>
<text x="416.6" y="104.1">59,5</text>
<text x="382.7" y="134.4" transform="rotate(-90 382.7 134.4)">41,3</text>
<text x="382.7" y="161.8" transform="rotate(-90 382.7 161.8)">13,3</text>
<text x="78.4" y="173.3" transform="rotate(-90 78.4 173.3)">2</text>
<text x="84.2" y="169.3" transform="rotate(-90 84.2 169.3)">2</text>
<text x="382.7" y="179.6" transform="rotate(-90 382.7 179.6)">2,35</text>
<text x="304.3" y="191.7" transform="rotate(-90 304.3 191.7)">1,8</text>
<text x="454.5" y="254.8" transform="rotate(-90 454.5 254.8)">97</text>
<text x="304.8" y="290.2" transform="rotate(-90 304.8 290.2)">177</text>
<text x="50.1" y="308.8" transform="rotate(-90 50.1 308.8)">38</text>
<text x="133.7" y="311.8" transform="rotate(-90 133.7 311.8)">18,5</text>
<text x="157.9" y="339.2" transform="rotate(-90 157.9 339.2)">9,06</text>
<text x="454.5" y="342.3" transform="rotate(-90 454.5 342.3)">63</text>
<text x="57.4" y="352.2">4,75</text>
<text x="337.8" y="382.4">54</text>
<text x="419.2" y="382.4">55</text>
<text x="455.4" y="382">1,5</text>
</g>
<g font-size="2.5" fill="#404040">
<text x="42.3" y="14.1">1</text>
<text x="97" y="14.1">2</text>
<text x="147" y="14.1">3</text>
<text x="197" y="14.1">4</text>
<text x="247" y="14.1">5</text>
<text x="297" y="14.1">6</text>
<text x="346.9" y="14.1">7</text>
<text x="396.9" y="14.1">8</text>
<text x="446.9" y="14.1">9</text>
<text x="496.2" y="14.1">10</text>
<text x="546.2" y="14.1">11</text>
<text x="13.9" y="27.6">A</text>
<text x="576.7" y="27.6">A</text>
<text x="13.9" y="77.6">B</text>
<text x="576.6" y="77.6">B</text>
<text x="13.8" y="127.6">C</text>
<text x="576.6" y="127.6">C</text>
<text x="523" y="144.2">POLITECNICO DI MILANO</text>
<text x="523.1" y="147.2">SCUOLA DEL DESIGN</text>
<text x="523.1" y="150.3">C.L. DESIGN DEGLI INTERNI</text>
<text x="523.2" y="154.1">PROGETTO:</text>
<text x="13.8" y="177.6">D</text>
<text x="576.6" y="177.6">D</text>
<text x="523.2" y="204.1">CORSO: STRUMENTI E METODI</text>
<text x="537.4" y="207.5">DEL PROGETTO</text>
<text x="523.2" y="220.7">DOCENTE:</text>
<text x="13.9" y="227.6">E</text>
<text x="535.8" y="227.2">MARCO FERRARA</text>
<text x="576.6" y="227.6">E</text>
<text x="523.2" y="237.4">STUDENTI:</text>
<text x="535.4" y="249.8">GIORGIA CAPASSO</text>
<text x="523.2" y="254.1">OGGETTO:</text>
<text x="523.2" y="270.7">NOTE:</text>
<text x="524.7" y="275.6">801.315.49 RINGSKAR MISCELATORE</text>
<text x="527.5" y="272.6">002.780.74 SMAKOKA FORNELLO</text>
<text x="13.9" y="277.6">F</text>
<text x="523.7" y="278.7">402.822.86 EFFEKTFULL FRIGORIFERO</text>
<text x="531" y="281.7">803.008.01 TJANLIG FORNO</text>
<text x="576.7" y="277.6">F</text>
<text x="523.2" y="287.4">NOME FILE:</text>
<text x="535.1" y="293.3">ELETTRODOMESTICI</text>
<text x="523" y="304.7">VERS</text>
<text x="562.7" y="304.7">DATA</text>
<text x="13.7" y="327.6">G</text>
<text x="576.6" y="327.6">G</text>
<text x="523.2" y="349.7">A</text>
<text x="556.8" y="349.7">2017.05.22</text>
<text x="523.2" y="354.2">TAVOLA NO.:</text>
<text x="559.4" y="354.2">1 DI</text>
<text x="566.5" y="354.2">1</text>
<text x="13.8" y="377.6">H</text>
<text x="576.6" y="377.6">H</text>
<text x="11.1" y="401.9" transform="rotate(-90 11.1 401.9)">DIRECTORY: C:\USERS\GIORGIA\DESKTOP\MO-D_4_CUCINA\SMAKOKA 002.780.74.DWG | PLOTTED ON: 2017.04.11 | BY USER: 869709</text>
<text x="523.1" y="399.6">REV:</text>
<text x="523.2" y="396.7">DATA:</text>
<text x="533.2" y="399.7">A</text>
<text x="533.2" y="396.6">2017/05/22</text>
<text x="548.1" y="396.7">SCALA: 1:5- 1:10</text>
<text x="548.1" y="399.7">FORMATO:</text>
<text x="564.6" y="399.7">A2</text>
<text x="40.4" y="405.1">1</text>
<text x="96.9" y="405.1">2</text>
<text x="146.9" y="405.1">3</text>
<text x="196.9" y="405.1">4</text>
<text x="246.9" y="405.1">5</text>
<text x="296.9" y="405.1">6</text>
<text x="346.9" y="405.1">7</text>
<text x="396.9" y="405.1">8</text>
<text x="446.9" y="405.1">9</text>
<text x="496.2" y="405.1">10</text>
</g>
</svg>
